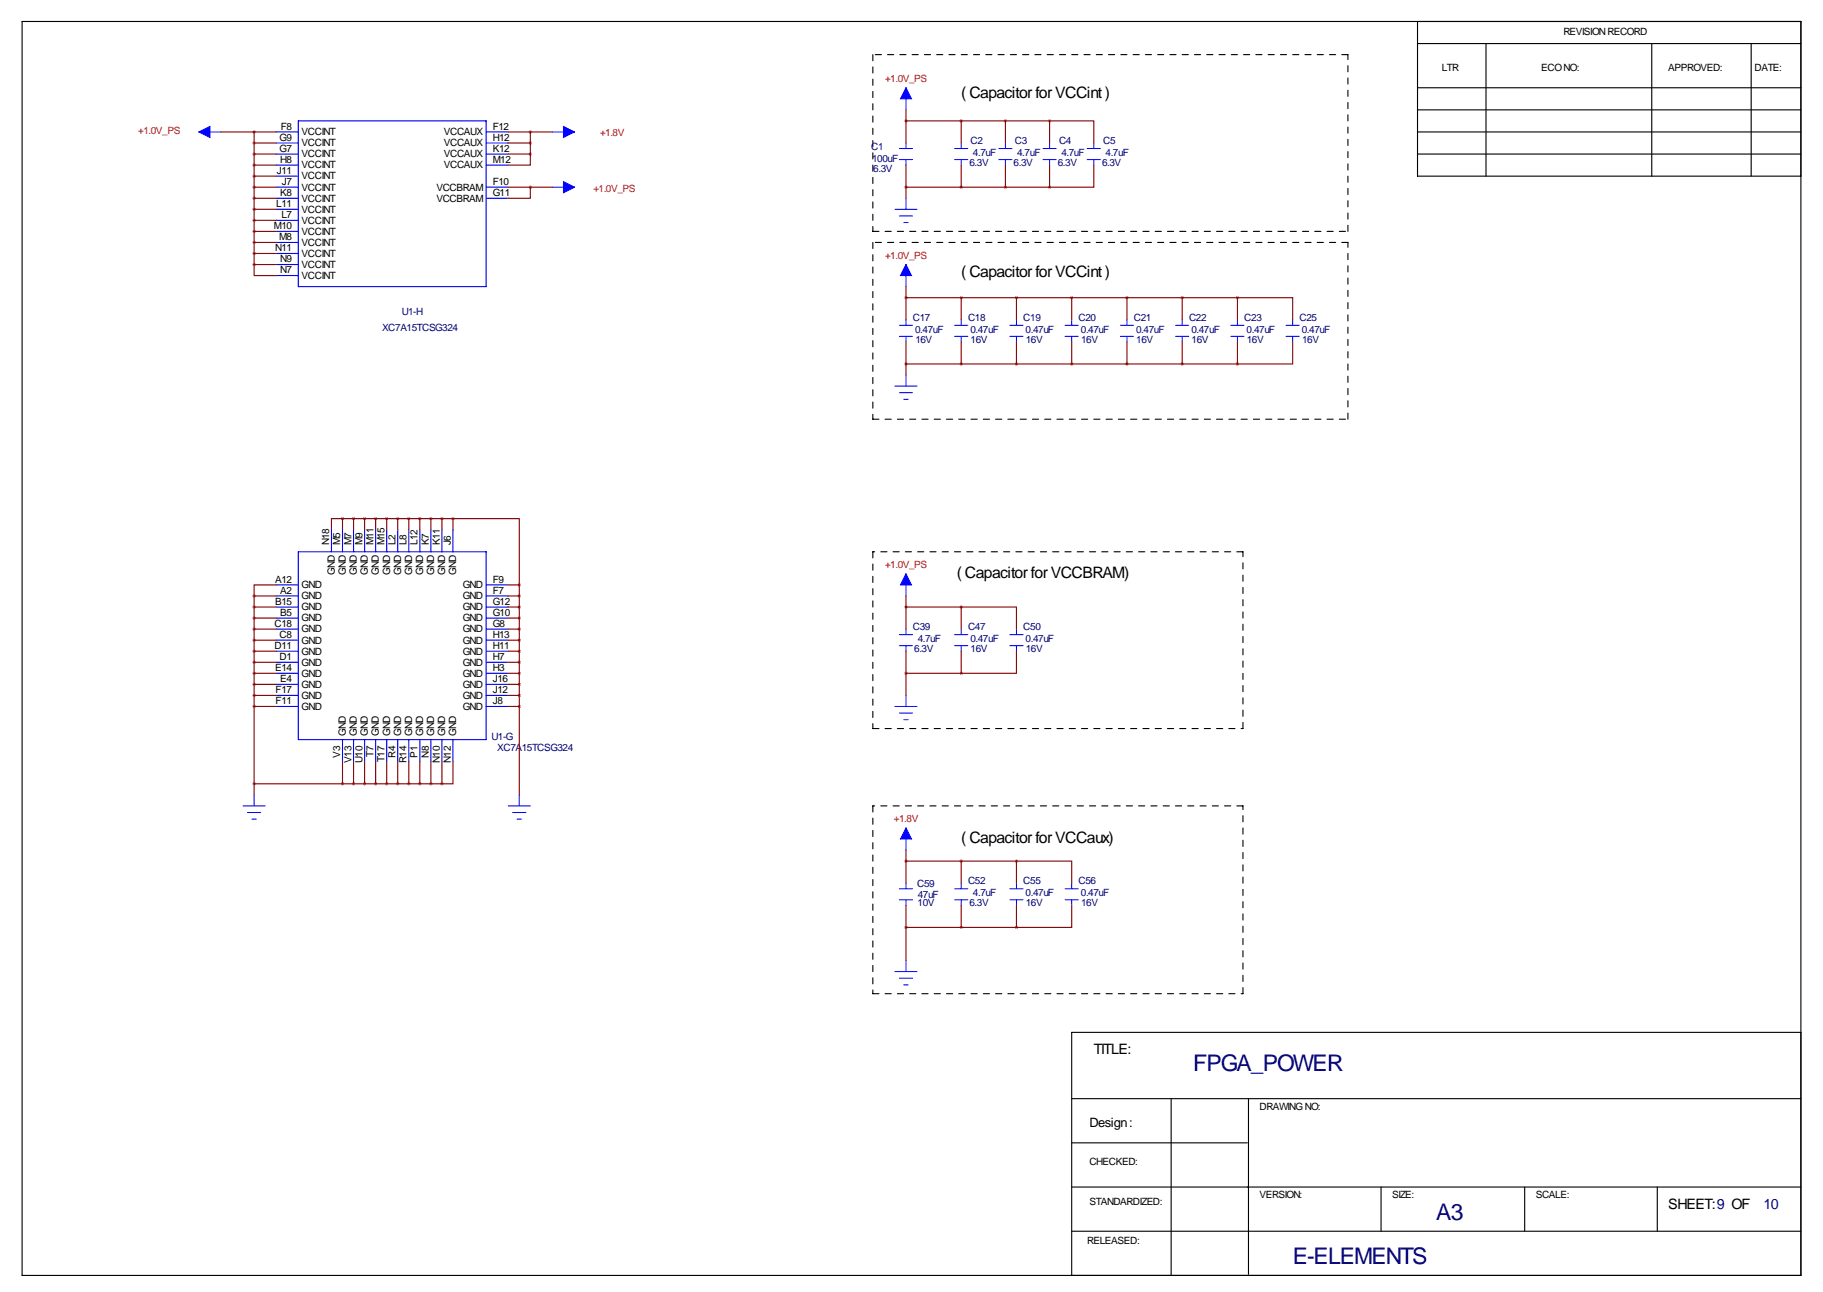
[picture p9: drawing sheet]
<svg xmlns="http://www.w3.org/2000/svg" width="419mm" height="297mm" viewBox="0 0 419 297" stroke-linecap="round" stroke-linejoin="round" font-family="sans-serif">
<g fill="none" stroke="#000" stroke-width=".25" stroke-dasharray="1.4 1.4">
<path d="M200.7 12.6v40.6M309.9 12.6h-109.2M200.7 53.2h109.2M200.7 55.7v40.7M309.9 53.2v-40.6M309.9 55.7h-109.2M200.7 96.4h109.2M309.9 96.4v-40.7M200.7 126.9v40.6M285.8 126.9h-85.1M200.7 167.5h85.1M285.8 167.5v-40.6"/>
<path d="M200.7 185.3v43.2M285.8 185.3h-85.1M200.7 228.5h85.1M285.8 228.5v-43.2"/>
</g>
<g fill="none" stroke="#000" stroke-width=".25">
<path d="M5.1 4.9h408.9v288.3h-408.9zM325.9 4.9v35.6h88.1M325.9 10h88.1M341.6 10v30.5M379.7 10v30.5M402.6 10v30.5M325.9 20.2h88.1M325.9 35.4h88.1M325.9 30.3h88.1M325.9 25.3h88.1M414 237.3h-167.6v55.9M246.4 252.6h167.6"/>
<path d="M269.2 252.6v40.6M287 252.6v40.4M246.4 272.9h167.6M246.4 262.7h40.4M317.5 272.9v10.2M350.5 272.9v10.2M381 272.9v10.2M246.4 283.1h167.6"/>
</g>
<g fill="none" stroke="#00f" stroke-width=".25">
<path d="M63.5 30.3h5.1M63.5 32.9h5.1M63.5 35.4h5.1M63.5 38h5.1M68.6 27.8h43.2v38.1h-43.2zM111.8 30.3h5M111.8 32.9h5M111.8 35.4h5M111.8 38h5M63.5 40.5h5.1M63.5 43h5.1M63.5 45.6h5.1"/>
<path d="M63.5 48.1h5.1M63.5 50.7h5.1M63.5 53.2h5.1M63.5 55.7h5.1M63.5 58.3h5.1M111.8 43h5M111.8 45.6h5M63.5 60.8h5.1M63.5 63.4h5.1M63.5 134.5h5.1M63.5 137h5.1M63.5 139.6h5.1"/>
<path d="M68.6 126.9h43.2v43.1h-43.2zM76.2 121.8v5.1M78.7 121.8v5.1M81.3 121.8v5.1M83.8 121.8v5.1M86.4 121.8v5.1M88.9 121.8v5.1M91.4 121.8v5.1M94 121.8v5.1M96.5 121.8v5.1M99.1 121.8v5.1M101.6 121.8v5.1"/>
<path d="M104.1 121.8v5.1M111.8 134.5h5M111.8 137h5M111.8 139.6h5M63.5 142.1h5.1M63.5 144.6h5.1M63.5 147.2h5.1M63.5 149.7h5.1M63.5 152.3h5.1M63.5 154.8h5.1M63.5 157.3h5.1M63.5 159.9h5.1"/>
<path d="M111.8 142.1h5M111.8 144.6h5M111.8 147.2h5M111.8 149.7h5M111.8 152.3h5M111.8 154.8h5M111.8 157.3h5M111.8 159.9h5M63.5 162.4h5.1M78.7 170v5.1M81.3 170v5.1M83.8 170v5.1"/>
<path d="M86.4 170v5.1M88.9 170v5.1M91.4 170v5.1M94 170v5.1M96.5 170v5.1M99.1 170v5.1M101.6 170v5.1M104.1 170v5.1M111.8 162.4h5"/>
</g>
<g fill="none" stroke="#00f" stroke-width=".23">
<path d="M45.7 30.3h5.1M127 30.3h5.1M206.8 36.7h3M206.8 34.1h3M208.3 20.2v5.1M208.3 32.9v1.2M208.3 36.7v1.3M219.5 36.7h3M219.5 34.1h3M221 32.9v1.2M221 36.7v1.3M229.6 36.7h3.1"/>
<path d="M229.6 34.1h3.1M231.1 32.9v1.2M231.1 36.7v1.3M239.8 36.7h3M239.8 34.1h3M241.3 32.9v1.2M241.3 36.7v1.3M249.9 36.7h3.1M249.9 34.1h3.1M251.5 32.9v1.2M251.5 36.7v1.3M127 43h5.1"/>
<path d="M205.7 48.1h5.1M206.8 49.6h3M207.8 51.2h1M208.3 45.6v2.5M206.8 77.3h3M206.8 74.8h3M208.3 60.8v5.1M208.3 73.5v1.3M208.3 77.3v1.3M219.5 77.3h3M219.5 74.8h3M221 73.5v1.3"/>
<path d="M221 77.3v1.3M232.2 77.3h3M232.2 74.8h3M233.7 73.5v1.3M233.7 77.3v1.3M244.9 77.3h3M244.9 74.8h3M246.4 73.5v1.3M246.4 77.3v1.3M257.6 77.3h3M257.6 74.8h3M259.1 73.5v1.3"/>
<path d="M259.1 77.3v1.3M270.3 77.3h3M270.3 74.8h3M271.8 73.5v1.3M271.8 77.3v1.3M283 77.3h3M283 74.8h3M284.5 73.5v1.3M284.5 77.3v1.3M295.7 77.3h3M295.7 74.8h3M297.2 73.5v1.3"/>
<path d="M297.2 77.3v1.3M205.7 88.8h5.1M206.8 90.3h3M207.8 91.8h1M208.3 86.2v2.6M208.3 131.9v5.1M206.8 148.4h3M206.8 145.9h3M208.3 144.6v1.3M208.3 148.4v1.3M208.3 159.9v2.5M219.5 148.4h3"/>
<path d="M219.5 145.9h3M221 144.6v1.3M221 148.4v1.3M232.2 148.4h3M232.2 145.9h3M233.7 144.6v1.3M233.7 148.4v1.3M205.7 162.4h5.1M206.8 163.9h3M207.8 165.5h1M55.9 185.3h5.1M56.9 186.8h3"/>
<path d="M57.9 188.3h1M58.4 182.7v2.6M116.8 185.3h5.1M117.9 186.8h3M118.9 188.3h1M119.4 182.7v2.6M208.3 190.4v5M206.8 206.9h3M206.8 204.3h3M208.3 203.1v1.2M208.3 206.9v1.2M219.5 206.9h3"/>
<path d="M219.5 204.3h3M221 203.1v1.2M221 206.9v1.2M232.2 206.9h3M232.2 204.3h3M233.7 203.1v1.2M233.7 206.9v1.2M244.9 206.9h3M244.9 204.3h3M246.4 203.1v1.2M246.4 206.9v1.2M205.7 223.4h5.1"/>
<path d="M206.8 224.9h3M207.8 226.4h1M208.3 220.8v2.6"/>
</g>
<g fill="#00f" stroke="#00f" stroke-width=".23">
<path d="M45.7 30.3l2.6-1.2v2.5z"/>
<path d="M129.5 41.8l2.6 1.2-2.6 1.3z"/>
<path d="M129.5 29.1l2.6 1.2-2.6 1.3z"/>
<path d="M208.3 20.2l1.2 2.5h-2.5z"/>
<path d="M208.3 60.8l1.2 2.6h-2.5z"/>
<path d="M208.3 131.9l1.2 2.6h-2.5z"/>
<path d="M208.3 190.4l1.2 2.5h-2.5z"/>
</g>
<g fill="none" stroke="#800000" stroke-width=".25">
<path d="M50.8 30.3h12.7M58.4 30.3v30.5M58.4 38h5.1M58.4 35.4h5.1M58.4 32.9h5.1M116.8 30.3h10.2M116.8 35.4h5.1M116.8 32.9h5.1M121.9 35.4v2.6h-5.1M121.9 30.3v5.1M208.3 25.3v7.6M208.3 38v7.6"/>
<path d="M208.3 27.8h33M221 27.8v5.1M221 38v5M231.1 27.8v5.1M231.1 38v5M241.3 27.8h10.2v5.1M241.3 27.8v5.1M241.3 38v5M251.5 38v5h-10.2M58.4 58.3h5.1M58.4 55.7h5.1M58.4 53.2h5.1"/>
<path d="M58.4 50.7h5.1M58.4 48.1h5.1M58.4 45.6h5.1M58.4 43h5.1M58.4 40.5h5.1M116.8 43h10.2M121.9 43v2.6h-5.1M208.3 43h33M58.4 60.8v2.6h5.1M58.4 60.8h5.1M208.3 65.9v7.6M208.3 78.6v7.6"/>
<path d="M208.3 68.4h76.2M221 68.4v5.1M221 78.6v5.1M233.7 68.4v5.1M233.7 78.6v5.1M246.4 68.4v5.1M246.4 78.6v5.1M259.1 68.4v5.1M259.1 78.6v5.1M271.8 68.4v5.1M271.8 78.6v5.1M284.5 68.4h12.7v5.1"/>
<path d="M284.5 68.4v5.1M284.5 78.6v5.1M297.2 78.6v5.1h-12.7M208.3 83.7h76.2M78.7 119.2h-2.5v2.6M78.7 119.2v2.6M78.7 119.2h25.4M81.3 119.2v2.6M83.8 119.2v2.6M86.4 119.2v2.6M88.9 119.2v2.6M91.4 119.2v2.6"/>
<path d="M94 119.2v2.6M96.5 119.2v2.6M99.1 119.2v2.6M101.6 119.2v2.6M104.1 119.2h15.3v15.3M104.1 119.2v2.6M58.4 137v45.7M58.4 137h5.1M58.4 139.6h5.1M63.5 134.5h-5.1v2.5M116.8 137h2.6M116.8 139.6h2.6"/>
<path d="M116.8 134.5h2.6M119.4 134.5v48.2M208.3 139.6h12.7M208.3 137v7.6M221 139.6h12.7v5M221 139.6v5M58.4 142.1h5.1M58.4 144.6h5.1M58.4 147.2h5.1M58.4 149.7h5.1M58.4 152.3h5.1M58.4 154.8h5.1"/>
<path d="M58.4 157.3h5.1M58.4 159.9h5.1M116.8 142.1h2.6M116.8 144.6h2.6M116.8 147.2h2.6M116.8 149.7h2.6M116.8 152.3h2.6M116.8 154.8h2.6M116.8 157.3h2.6M116.8 159.9h2.6M208.3 154.8h12.7M208.3 149.7v10.2"/>
<path d="M221 149.7v5.1M233.7 149.7v5.1h-12.7M58.4 162.4h5.1M78.7 175.1v5.1M81.3 175.1v5.1M83.8 175.1v5.1M86.4 175.1v5.1M88.9 175.1v5.1M91.4 175.1v5.1M94 175.1v5.1M96.5 175.1v5.1M99.1 175.1v5.1"/>
<path d="M101.6 175.1v5.1M104.1 175.1v5.1h-2.5M116.8 162.4h2.6M58.4 180.2h43.2M208.3 195.4v7.7M208.3 198h25.4M221 198v5.1M233.7 198h12.7v5.1M233.7 198v5.1M208.3 208.1v12.7M208.3 213.2h25.4M221 208.1v5.1"/>
<path d="M233.7 208.1v5.1M246.4 208.1v5.1h-12.7"/>
</g>
<path d="M99 180.2a.05 .05 0 0 0 .1 0 .05 .05 0 0 0-.1 0zM91.4 180.2a.05 .05 0 0 0 .1 0 .05 .05 0 0 0-.1 0zM86.3 180.2a.05 .05 0 0 0 .1 0 .05 .05 0 0 0-.1 0zM78.7 180.2a.05 .05 0 0 0 .1 0 .05 .05 0 0 0-.1 0zM104.1 119.2a.05 .05 0 0 0 .1 0 .05 .05 0 0 0-.1 0zM99 119.2a.05 .05 0 0 0 .1 0 .05 .05 0 0 0-.1 0zM91.4 119.2a.05 .05 0 0 0 .1 0 .05 .05 0 0 0-.1 0zM86.3 119.2a.05 .05 0 0 0 .1 0 .05 .05 0 0 0-.1 0zM78.7 119.2a.05 .05 0 0 0 .1 0 .05 .05 0 0 0-.1 0zM231.1 43a.05 .05 0 0 0 .1 0 .05 .05 0 0 0-.1 0zM231.1 27.8a.05 .05 0 0 0 .1 0 .05 .05 0 0 0-.1 0z" fill="#800000" stroke="#800000" stroke-width=".63"/>
<g font-size="5.3" fill="#000080">
<text x="274.3" y="246.2">FPGA_POWER</text>
<text x="330.2" y="280.5">A3</text>
<text x="297.2" y="290.7">E-ELEMENTS</text>
</g>
<g font-size="3.6">
<text x="221" y="22.5">( Capacitor for VCCint )</text>
<text x="221" y="63.6">( Capacitor for VCCint )</text>
<text x="220" y="133">( Capacitor for VCCBRAM)</text>
<text x="221" y="193.9">( Capacitor for VCCaux)</text>
</g>
<g font-size="3.3">
<text x="251.5" y="242.4">TITLE:</text>
<text x="383.5" y="278">SHEET:9 OF</text>
</g>
<text font-size="3.3" fill="#000080" x="405.4" y="278">10</text>
<text font-size="3" x="250.4" y="259.2">Design :</text>
<g font-size="2.3">
<text x="359.4" y="8">REVISION RECORD</text>
<text x="331.5" y="16.4">LTR</text>
<text x="354.3" y="16.4">ECO NO:</text>
<text x="383.5" y="16.4">APPROVED:</text>
<text x="403.4" y="16.4">DATE:</text>
<text x="64.6" y="29.8">F8</text>
<text x="113.3" y="29.8">F12</text>
<text x="64.3" y="32.4">G9</text>
<text x="64.3" y="34.9">G7</text>
<text x="69.3" y="31.1">VCCINT</text>
<text x="69.3" y="33.6">VCCINT</text>
<text x="102" y="31.1">VCCAUX</text>
<text x="102" y="33.6">VCCAUX</text>
<text x="113.3" y="32.4">H12</text>
<text x="113.3" y="34.9">K12</text>
<text x="63.6" y="40">J11</text>
<text x="64.4" y="37.5">H8</text>
<text x="69.3" y="36.2">VCCINT</text>
<text x="69.3" y="38.7">VCCINT</text>
<text x="69.3" y="41.3">VCCINT</text>
<text x="102" y="36.2">VCCAUX</text>
<text x="102" y="38.7">VCCAUX</text>
<text x="113.3" y="37.5">M12</text>
<text x="63.5" y="47.6">L11</text>
<text x="64.4" y="45.1">K8</text>
<text x="64.8" y="42.5">J7</text>
<text x="69.3" y="43.8">VCCINT</text>
<text x="69.3" y="46.3">VCCINT</text>
<text x="100.3" y="43.8">VCCBRAM</text>
<text x="100.3" y="46.3">VCCBRAM</text>
<text x="113.3" y="42.5">F10</text>
<text x="113.3" y="45.1">G11</text>
<text x="63" y="52.7">M10</text>
<text x="64.7" y="50.2">L7</text>
<text x="69.3" y="48.9">VCCINT</text>
<text x="69.3" y="51.4">VCCINT</text>
<text x="69.3" y="54">VCCINT</text>
<text x="63.2" y="57.8">N11</text>
<text x="64.2" y="55.2">M8</text>
<text x="69.3" y="56.5">VCCINT</text>
<text x="69.3" y="59">VCCINT</text>
<text x="64.4" y="60.3">N9</text>
<text x="64.4" y="62.9">N7</text>
<text x="69.3" y="61.6">VCCINT</text>
<text x="69.3" y="64.1">VCCINT</text>
<text x="75.7" y="125.3" transform="rotate(-90 75.7 125.3)">N18</text>
<text x="78.2" y="125.3" transform="rotate(-90 78.2 125.3)">M5</text>
<text x="80.8" y="125.3" transform="rotate(-90 80.8 125.3)">M7</text>
<text x="83.3" y="125.3" transform="rotate(-90 83.3 125.3)">M9</text>
<text x="85.9" y="125.3" transform="rotate(-90 85.9 125.3)">M11</text>
<text x="88.4" y="125.3" transform="rotate(-90 88.4 125.3)">M15</text>
<text x="90.9" y="125.3" transform="rotate(-90 90.9 125.3)">L2</text>
<text x="93.5" y="125.3" transform="rotate(-90 93.5 125.3)">L8</text>
<text x="96" y="125.3" transform="rotate(-90 96 125.3)">L12</text>
<text x="98.6" y="125.3" transform="rotate(-90 98.6 125.3)">K7</text>
<text x="101.1" y="125.3" transform="rotate(-90 101.1 125.3)">K11</text>
<text x="103.6" y="125.3" transform="rotate(-90 103.6 125.3)">J6</text>
<text x="63.2" y="134">A12</text>
<text x="64.4" y="136.5">A2</text>
<text x="69.3" y="135.2">GND</text>
<text x="69.3" y="137.8">GND</text>
<text x="77" y="132.2" transform="rotate(-90 77 132.2)">GND</text>
<text x="79.5" y="132.2" transform="rotate(-90 79.5 132.2)">GND</text>
<text x="82" y="132.2" transform="rotate(-90 82 132.2)">GND</text>
<text x="84.6" y="132.2" transform="rotate(-90 84.6 132.2)">GND</text>
<text x="87.1" y="132.2" transform="rotate(-90 87.1 132.2)">GND</text>
<text x="89.7" y="132.2" transform="rotate(-90 89.7 132.2)">GND</text>
<text x="92.2" y="132.2" transform="rotate(-90 92.2 132.2)">GND</text>
<text x="94.7" y="132.2" transform="rotate(-90 94.7 132.2)">GND</text>
<text x="97.3" y="132.2" transform="rotate(-90 97.3 132.2)">GND</text>
<text x="99.8" y="132.2" transform="rotate(-90 99.8 132.2)">GND</text>
<text x="102.4" y="132.2" transform="rotate(-90 102.4 132.2)">GND</text>
<text x="104.9" y="132.2" transform="rotate(-90 104.9 132.2)">GND</text>
<text x="106.4" y="135.2">GND</text>
<text x="106.4" y="137.8">GND</text>
<text x="113.3" y="134">F9</text>
<text x="113.3" y="136.5">F7</text>
<text x="63.2" y="139.1">B15</text>
<text x="64.4" y="141.6">B5</text>
<text x="69.3" y="140.3">GND</text>
<text x="69.3" y="142.9">GND</text>
<text x="106.4" y="140.3">GND</text>
<text x="106.4" y="142.9">GND</text>
<text x="113.3" y="139.1">G12</text>
<text x="113.3" y="141.6">G10</text>
<text x="63.1" y="144.1">C18</text>
<text x="63.1" y="149.2">D11</text>
<text x="64.3" y="146.7">C8</text>
<text x="69.3" y="145.4">GND</text>
<text x="69.3" y="147.9">GND</text>
<text x="106.4" y="145.4">GND</text>
<text x="106.4" y="147.9">GND</text>
<text x="113.3" y="144.1">G8</text>
<text x="113.3" y="146.7">H13</text>
<text x="113.3" y="149.2">H11</text>
<text x="63.2" y="154.3">E14</text>
<text x="64.3" y="151.8">D1</text>
<text x="69.3" y="150.5">GND</text>
<text x="69.3" y="153">GND</text>
<text x="69.3" y="155.6">GND</text>
<text x="106.4" y="150.5">GND</text>
<text x="106.4" y="153">GND</text>
<text x="106.4" y="155.6">GND</text>
<text x="113.3" y="151.8">H7</text>
<text x="113.3" y="154.3">H3</text>
<text x="63.4" y="159.4">F17</text>
<text x="63.4" y="161.9">F11</text>
<text x="64.4" y="156.8">E4</text>
<text x="69.3" y="158.1">GND</text>
<text x="69.3" y="160.6">GND</text>
<text x="106.4" y="158.1">GND</text>
<text x="106.4" y="160.6">GND</text>
<text x="113.3" y="156.8">J16</text>
<text x="113.3" y="159.4">J12</text>
<text x="113.3" y="161.9">J8</text>
<text x="69.3" y="163.2">GND</text>
<text x="106.4" y="163.2">GND</text>
<text x="79.5" y="169.3" transform="rotate(-90 79.5 169.3)">GND</text>
<text x="82" y="169.3" transform="rotate(-90 82 169.3)">GND</text>
<text x="84.6" y="169.3" transform="rotate(-90 84.6 169.3)">GND</text>
<text x="85.9" y="173.9" transform="rotate(-90 85.9 173.9)">T7</text>
<text x="87.1" y="169.3" transform="rotate(-90 87.1 169.3)">GND</text>
<text x="89.7" y="169.3" transform="rotate(-90 89.7 169.3)">GND</text>
<text x="92.2" y="169.3" transform="rotate(-90 92.2 169.3)">GND</text>
<text x="94.7" y="169.3" transform="rotate(-90 94.7 169.3)">GND</text>
<text x="97.3" y="169.3" transform="rotate(-90 97.3 169.3)">GND</text>
<text x="99.8" y="169.3" transform="rotate(-90 99.8 169.3)">GND</text>
<text x="102.4" y="169.3" transform="rotate(-90 102.4 169.3)">GND</text>
<text x="104.9" y="169.3" transform="rotate(-90 104.9 169.3)">GND</text>
<text x="78.2" y="174.2" transform="rotate(-90 78.2 174.2)">V3</text>
<text x="80.8" y="175.4" transform="rotate(-90 80.8 175.4)">V13</text>
<text x="83.3" y="175.4" transform="rotate(-90 83.3 175.4)">U10</text>
<text x="88.4" y="175.1" transform="rotate(-90 88.4 175.1)">T17</text>
<text x="90.9" y="174.2" transform="rotate(-90 90.9 174.2)">R4</text>
<text x="93.5" y="175.4" transform="rotate(-90 93.5 175.4)">R14</text>
<text x="96" y="174.2" transform="rotate(-90 96 174.2)">P1</text>
<text x="98.6" y="174.2" transform="rotate(-90 98.6 174.2)">N8</text>
<text x="101.1" y="175.4" transform="rotate(-90 101.1 175.4)">N10</text>
<text x="103.6" y="175.4" transform="rotate(-90 103.6 175.4)">N12</text>
<text x="289.6" y="255.1">DRAWING NO:</text>
<text x="250.4" y="267.8">CHECKED:</text>
<text x="289.6" y="275.4">VERSION:</text>
<text x="320" y="275.4">SIZE:</text>
<text x="353.1" y="275.4">SCALE:</text>
<text x="250.4" y="277">STANDARDIZED:</text>
<text x="249.9" y="286.1">RELEASED:</text>
</g>
<g font-size="2.3" fill="#f00">
<text x="203.5" y="18.9">+1.0V_PS</text>
<text x="31.8" y="30.8">+1.0V_PS</text>
<text x="137.9" y="31.4">+1.8V</text>
<text x="136.4" y="44.1">+1.0V_PS</text>
<text x="203.5" y="59.5">+1.0V_PS</text>
<text x="203.5" y="130.7">+1.0V_PS</text>
<text x="205.5" y="189.1">+1.8V</text>
</g>
<g font-size="2.3" fill="#000080">
<text x="200.3" y="34.4">C1</text>
<text x="223.2" y="33.1">C2</text>
<text x="223.7" y="35.9">4.7uF</text>
<text x="233.3" y="33.1">C3</text>
<text x="233.8" y="35.9">4.7uF</text>
<text x="243.5" y="33.1">C4</text>
<text x="244" y="35.9">4.7uF</text>
<text x="253.6" y="33.1">C5</text>
<text x="254.2" y="35.9">4.7uF</text>
<text x="200.5" y="37.2">100uF</text>
<text x="200.8" y="39.5">6.3V</text>
<text x="222.9" y="38.2">6.3V</text>
<text x="233" y="38.2">6.3V</text>
<text x="243.2" y="38.2">6.3V</text>
<text x="253.3" y="38.2">6.3V</text>
<text x="87.8" y="76.1">XC7A15TCSG324</text>
<text x="92.4" y="72.5">U1-H</text>
<text x="209.9" y="73.8">C17</text>
<text x="210.4" y="76.6">0.47uF</text>
<text x="222.6" y="73.8">C18</text>
<text x="223.1" y="76.6">0.47uF</text>
<text x="235.3" y="73.8">C19</text>
<text x="235.8" y="76.6">0.47uF</text>
<text x="248" y="73.8">C20</text>
<text x="248.5" y="76.6">0.47uF</text>
<text x="260.7" y="73.8">C21</text>
<text x="261.2" y="76.6">0.47uF</text>
<text x="273.4" y="73.8">C22</text>
<text x="273.9" y="76.6">0.47uF</text>
<text x="286.1" y="73.8">C23</text>
<text x="286.6" y="76.6">0.47uF</text>
<text x="298.8" y="73.8">C25</text>
<text x="299.3" y="76.6">0.47uF</text>
<text x="210.4" y="78.9">16V</text>
<text x="223.1" y="78.9">16V</text>
<text x="235.8" y="78.9">16V</text>
<text x="248.5" y="78.9">16V</text>
<text x="261.2" y="78.9">16V</text>
<text x="273.9" y="78.9">16V</text>
<text x="286.6" y="78.9">16V</text>
<text x="299.3" y="78.9">16V</text>
<text x="209.9" y="144.9">C39</text>
<text x="210.2" y="150">6.3V</text>
<text x="211" y="147.7">4.7uF</text>
<text x="222.6" y="144.9">C47</text>
<text x="223.1" y="147.7">0.47uF</text>
<text x="223.1" y="150">16V</text>
<text x="235.3" y="144.9">C50</text>
<text x="235.8" y="147.7">0.47uF</text>
<text x="235.8" y="150">16V</text>
<text x="113" y="170">U1-G</text>
<text x="114.3" y="172.6">XC7A15TCSG324</text>
<text x="210.9" y="203.8">C59</text>
<text x="222.6" y="203.3">C52</text>
<text x="235.3" y="203.3">C55</text>
<text x="248" y="203.3">C56</text>
<text x="210.9" y="208.4">10V</text>
<text x="211" y="206.4">47uF</text>
<text x="222.9" y="208.4">6.3V</text>
<text x="223.7" y="206.1">4.7uF</text>
<text x="235.8" y="206.1">0.47uF</text>
<text x="235.8" y="208.4">16V</text>
<text x="248.5" y="206.1">0.47uF</text>
<text x="248.5" y="208.4">16V</text>
</g>
</svg>
